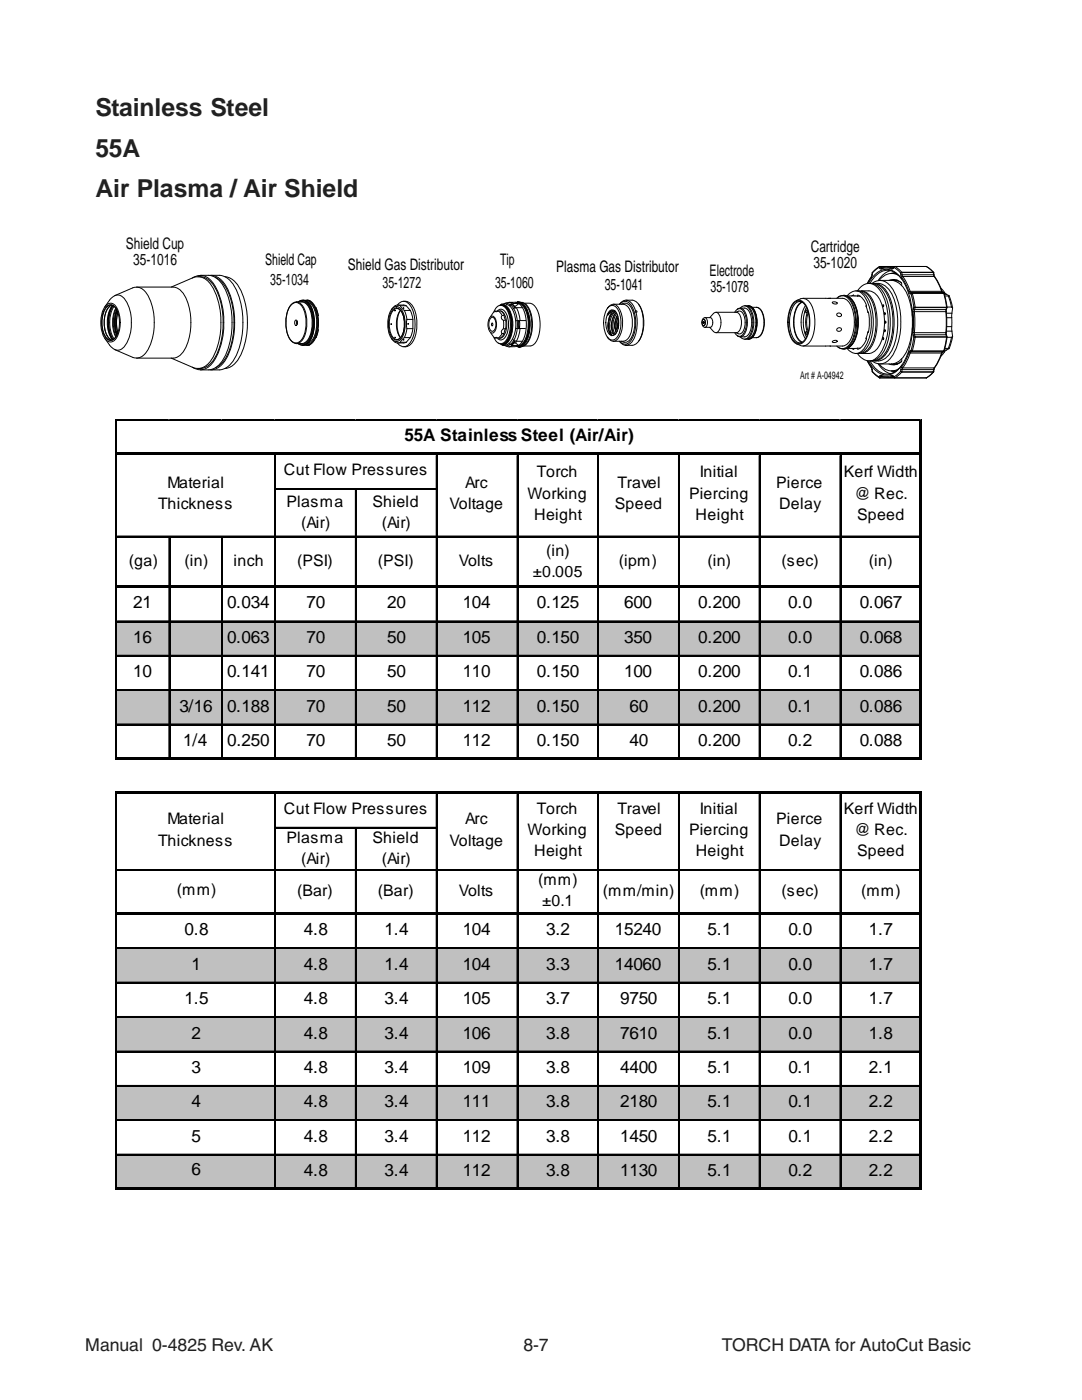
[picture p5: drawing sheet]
<svg xmlns="http://www.w3.org/2000/svg" width="216mm" height="279mm" viewBox="0 0 216 279" stroke-linecap="round" stroke-linejoin="round" font-family="sans-serif">
<path d="M23.4 123.9h160.6v7.1h-160.6z" fill="#c0c0c0"/>
<path d="M23.4 130.8h31.7v7.1h-31.7z" fill="#fff"/>
<path d="M23.4 137.6h160.6v7.1h-160.6z" fill="#c0c0c0"/>
<g fill="#fff">
<path d="M23.4 151.3h160.6v7.2h-160.6z"/>
<path d="M23.4 158.2h144.5v15.6h-144.5z"/>
<path d="M23.4 173.6h160.6v8.9h-160.6z"/>
<path d="M23.4 182.3h31.7v7.1h-31.7z"/>
</g>
<g fill="#c0c0c0">
<path d="M23.4 189.1h160.6v7.2h-160.6z"/>
<path d="M23.4 202.9h160.6v7.1h-160.6z"/>
<path d="M23.4 216.6h160.6v7.1h-160.6z"/>
<path d="M23.4 230.3h160.6v7.2h-160.6z"/>
</g>
<path d="M23.1 83.7h.1M33.7 83.7h.1M44.2 83.7h.1M54.8 83.7h.1M70.9 83.7h.1M87 83.7h.1M103.2 83.7h.1M119.3 83.7h.1M135.4 83.7h.1M151.5 83.7h.1M167.6 83.7h.1M183.7 83.7h.1" fill="none" stroke="#c0c0c0" stroke-width=".2"/>
<g fill="none" stroke="#000" stroke-width=".25">
<path d="M23.2 83.7v67.9M23.4 83.9h160.6M54.9 90.8v26M87.2 90.8v26M103.3 90.8v26M119.4 90.8v26M135.5 90.8v26M167.7 90.8v26M23.4 107.1h160M33.8 107.2v9.6M33.8 117.3v33.8M44.4 107.2v9.6"/>
<path d="M44.4 117.3v33.8M54.9 117.3v33.8M87.2 117.3v33.8M103.3 117.3v33.8M119.4 117.3v33.8M135.5 117.3v33.8M167.7 117.3v33.8M23.4 124h160M23.4 130.9h160M23.4 137.8h160M23.2 157.9v79.6M23.4 144.6h160"/>
<path d="M54.9 158.5v23.5M87.2 158.5v23.5M103.3 158.5v23.5M119.4 158.5v23.5M135.5 158.5v23.5M167.7 158.5v23.5M23.4 173.7h160M55.1 165.2h32.2M23.4 189.3h160M23.4 196.1h160M54.9 182.5v54.4M87.2 182.5v54.4"/>
<path d="M103.3 182.5v54.4M119.4 182.5v54.4M135.5 182.5v54.4M167.7 182.5v54.4M23.4 209.9h160M23.4 216.7h160M23.4 223.6h160"/>
</g>
<path d="M23.4 90.3h160.6v.5h-160.6zM23.4 116.8h160.6v.5h-160.6zM23.4 151.1h160.6v.5h-160.6zM23.4 157.9h160.6v.6h-160.6zM183.4 84h.6v67.6h-.6zM23.4 182h160.6v.5h-160.6zM23.4 236.9h160.6v.6h-160.6zM183.4 158.5h.6v79h-.6z" fill="#000"/>
<g fill="none" stroke="#000" stroke-width=".2">
<path d="M23.1 83.7h.1M54.8 90.9v25.9M55.1 97.5h32.2M70.9 97.7v19.1M87 90.9v25.9M103.2 90.9v25.9M119.3 90.9v25.9M135.4 90.9v25.9M151.5 90.9v25.9M167.6 90.9v25.9M23.4 107h160M33.7 107.2v9.6"/>
<path d="M33.7 117.3v33.8M44.2 107.2v9.6M44.2 117.3v33.8M54.8 117.3v33.8M70.9 117.3v33.8M87 117.3v33.8M103.2 117.3v33.8M119.3 117.3v33.8M135.4 117.3v33.8M151.5 117.3v33.8M167.6 117.3v33.8M23.4 123.9h160"/>
<path d="M23.4 130.8h160M23.4 137.6h160M23.4 144.5h160M54.8 158.5v23.5M87 158.5v23.5M103.2 158.5v23.5M119.3 158.5v23.5M135.4 158.5v23.5M151.5 158.5v23.5M167.6 158.5v23.5M23.4 173.6h160M55.1 165.1h32.2"/>
<path d="M70.9 165.4v16.6M23.4 189.1h160M23.4 196h160M54.8 182.5v54.4M70.9 182.5v54.4M87 182.5v54.4M103.2 182.5v54.4M119.3 182.5v54.4M135.4 182.5v54.4M151.5 182.5v54.4M167.6 182.5v54.4M23.4 202.9h160"/>
<path d="M23.4 209.8h160M23.4 216.6h160M23.4 223.5h160M23.4 230.3h160"/>
</g>
<path d="M55.1 97.6h32.2M71.1 97.7v19.1M151.6 90.8v26M71.1 117.3v33.8M151.6 117.3v33.8M151.6 158.5v23.5M71.1 165.4v16.6M71.1 182.5v54.4M151.6 182.5v54.4M23.4 203h160M23.4 230.5h160" fill="none" stroke="#000" stroke-width=".3"/>
<g fill="none" stroke="#010202" stroke-width=".2">
<path d="M22.9 59l3.6-1.5a2.26 2.26 0 0 1 2.9 1.2 12.1 12.1 0 0 1 0 11.4 2.36 2.36 0 0 1-2.9 1.2l-3.6-1.5M27.2 57.3h7.3a2.96 2.96 0 0 1 2.6 2.2 12.3 12.3 0 0 1-.4 10.6 2.64 2.64 0 0 1-2.2 1.4h-7.3M34.2 57.3l4.3-1.9a3.1 3.1 0 0 1 3.9 1.9 15.8 15.8 0 0 1 0 14.2 3.1 3.1 0 0 1-3.9 1.9l-4.3-1.9M38.4 55.5a2.8 2.8 0 0 1 4 .8 15.6 15.6 0 0 1 1.4 13.4 6.9 6.9 0 0 1-2.8 3.9 2.83 2.83 0 0 1-2.6-.3M39.5 55.2a3.4 3.4 0 0 1 3.3 2.1 15.9 15.9 0 0 1 0 14.2 3.4 3.4 0 0 1-3.3 2.1M39.9 54.9a4.1 4.1 0 0 1 4.7 2.2 16.4 16.4 0 0 1 0 14.5 4.1 4.1 0 0 1-4.7 2.2M41.8 55a3.4 3.4 0 0 1 3.2 2 16.2 16.2 0 0 1 0 14.8 3.6 3.6 0 0 1-3.2 2M42.1 54.9a4.1 4.1 0 0 1 4.7 2.2 16.4 16.4 0 0 1 0 14.5 4.1 4.1 0 0 1-4.7 2.2M43 55.4a5.8 5.8 0 0 1 2.9 3.7 16.3 16.3 0 0 1-.9 12.4 4.4 4.4 0 0 1-2 1.9M44.9 55.2a4.2 4.2 0 0 1 3.3 3 16.2 16.2 0 0 1-.5 13.3 3.8 3.8 0 0 1-2.8 2.1M60.4 59.9h.3M60.7 59.9a2.46 2.46 0 0 1 1.6 1.9 8 8 0 0 1-.5 6.2l-.5 .6-.8 .3"/>
<path d="M60.7 59.9a2.32 2.32 0 0 1 1.6 1.7 7.8 7.8 0 0 1-.5 6.6l-.6 .5-.7 .2M60.8 60l.5-.1a1.63 1.63 0 0 1 1.3 1.1 7.8 7.8 0 0 1 0 7l-.6 .6-.8 .3M61.2 59.9h.4M61.6 59.9l.2 .1M61.8 60l.7 .6 .5 .8M61.8 60h.1M124.9 59.9a2.43 2.43 0 0 1 2.9 1.5 8 8 0 0 1-.4 6.7 2.22 2.22 0 0 1-2.3 .8M158.9 60a1.86 1.86 0 0 1 2.9 .7 8.7 8.7 0 0 1 0 7.2 1.85 1.85 0 0 1-2.9 .7M160.2 59.5h5.4M165.6 59.5h2.5a2.66 2.66 0 0 1 2.1 2.4 8 8 0 0 1-1 6.6l-.5 .4-.5 .2h-8M165.6 59.5h-.4M167 59.5a1.71 1.71 0 0 1 2.8 .8 8.8 8.8 0 0 1-.4 8.6 1.54 1.54 0 0 1-2.4 .2"/>
<path d="M167.2 59.3a1.81 1.81 0 0 1 2.8 1 9 9 0 0 1-.1 8.2 1.7 1.7 0 0 1-2.7 .8M168.2 58.9a1.81 1.81 0 0 1 1.7 .9 9 9 0 0 1 .1 8.9 1.84 1.84 0 0 1-1.8 1M169.3 59.2a5.2 5.2 0 0 1 2 4.5 6.5 6.5 0 0 1-1.9 5.6l-.1 .1M169.4 59.2l.1 .1a7.1 7.1 0 0 1 1.6 6.5 4.6 4.6 0 0 1-1.7 3.6M169.9 59.1l.4-.2 .1 .2M170.3 58.9h.1M170.7 58.1a2.42 2.42 0 0 1 2.6 1.6 11.3 11.3 0 0 1 0 9.2 2.6 2.6 0 0 1-2.6 1.6M171 59.1l.1-.2a2.56 2.56 0 0 1 1.7 2.3M171.1 58.1a2.49 2.49 0 0 1 2.3-1.5 2.49 2.49 0 0 1 2.2 1.4 13 13 0 0 1 .1 12.5 2.5 2.5 0 0 1-2.3 1.5 2.5 2.5 0 0 1-2.3-1.5M171.3 58.1a2.72 2.72 0 0 1 2.7 2.1 10.9 10.9 0 0 1-.5 9.1 2.42 2.42 0 0 1-2.3 1.2M171.6 59.1h-2.6a2 2 0 0 1 3.5 .1 10.4 10.4 0 0 1 0 10.2 1.95 1.95 0 0 1-3.5 .1h2.6M171.8 58.1a2.61 2.61 0 0 1 2.3 1.6 11.3 11.3 0 0 1 0 9.2 2.6 2.6 0 0 1-2.3 1.6"/>
<path d="M171.9 58.1a3.2 3.2 0 0 1 4 2.6 10.6 10.6 0 0 1-.9 9 3.1 3.1 0 0 1-3.1 .8M173.3 56.6a5 5 0 0 1 3.2-2.8 4 4 0 0 1 3.8 2.4 18.4 18.4 0 0 1 .1 16l-.5 .7a3.3 3.3 0 0 1-5 1.2l-1-1.1-.6-1M173.4 56.6a2.89 2.89 0 0 1 2.9 1.7 13.7 13.7 0 0 1 0 12 3.1 3.1 0 0 1-2.9 1.7M173.9 55.3l-.8 1.3M173.9 55.2v.1M173.9 55.2l-.9 1.4M173.9 56.6a3 3 0 0 1 2.7 1.4 13.1 13.1 0 0 1 0 12.5 2.98 2.98 0 0 1-2.8 1.5M174 54.9h.1M174 54.9l-.1 .3M174 56.6a2.49 2.49 0 0 1 3.7 .5 13.8 13.8 0 0 1 1.4 11.5 6 6 0 0 1-2.8 3.9 2.42 2.42 0 0 1-2.3-.5M174 54.9l-.1 .4M174.1 54.4l-.1 .5"/>
<path d="M174.1 54.4v.1M174.1 54.5l-.1 .4M174.5 56.6a3.1 3.1 0 0 1 2.6 1.7 13.7 13.7 0 0 1 0 12 3.1 3.1 0 0 1-2.6 1.7M174.6 56.6a3.1 3.1 0 0 1 3.2 1.7 13.7 13.7 0 0 1 0 12 3.2 3.2 0 0 1-3.2 1.7M175.4 53.4l.2-.2 .2 .2h.4M175.4 53.4l-1.3 1.1M175.4 53.4l.2 .2M175.5 53.2l-1.4 1.2M175.6 53.2h.1M175.6 53.2l-.2 .2M175.6 53.2h9.2M175.6 56a4.7 4.7 0 0 1 4.2 .9 11 11 0 0 1 2.3 7.4 11 11 0 0 1-2.3 7.4 4.7 4.7 0 0 1-4.2 .9"/>
<path d="M175.6 53.6l.3 .1M175.9 53.7l1-.2 1 .2M175.9 53.5l-.1-.1-.2 .2M176 53.5l-.1 .2M176.3 53.4l-.3 .1M176.3 53.4l1-.1 .9 .2M177.1 53.3h1.3M177.4 56a2.01 2.01 0 0 1 2.5 .7v.3M177.7 54a4.4 4.4 0 0 0-2.5 2M177.9 54.6h1M178.2 53.6l-.3 .1M178.2 56l.9 .1 .8 .3"/>
<path d="M178.2 53.5l-.3 .2M178.2 53.5v.1M178.4 53.4l.1-.2 .2 .1 1.2 1h6.3M178.4 53.4l-.2 .2M178.4 53.4l1.3 1.1M178.4 53.2l-.2 .3M178.4 53.2v.2M178.5 56h.6M178.5 55.8l-.6 .2M178.5 53.2h-.1M178.6 54.4l-.8 .2M179 55.9l-.6 .1"/>
<path d="M179 55.9l-.2 .1M179.3 55a2.89 2.89 0 0 0-3.9 1M179.7 54.5l.2-.1 .1 .4h6.3M179.7 54.5v.4M179.7 54.9l.3-.1 .1 .4h6.3M179.7 54.9l.2 .4M179.9 55.3l.2-.1 .5 .7 1 2.2h6.3M179.9 55.3l.7 1.2 .8 1.7M180 55.8a3.3 3.3 0 0 0-2.9-1.9 3.3 3.3 0 0 0-3 1.8l-.5 .9M181.4 58.2l.2-.1 .2 .3 6.6-.1M181.4 58.2l.2 .4M184.8 53.2h.1"/>
<path d="M184.8 53.2l1.4 1.1M184.9 53.2l1.4 1.2M186.2 54.3l.1 .1M186.2 54.3v.1M186.2 54.4l-6.3-.1-.2 .2M186.2 54.4l.1 .4M186.2 54.4h.1M186.3 54.8l.1 .4M186.3 54.8l.1 .1M186.3 54.4l.1 .5M186.4 54.9l.1 .3M186.4 55.2l.7 1.1 .8 1.8"/>
<path d="M186.4 55.2h.1M186.5 55.2l.8 1.2 .7 1.8M187.7 57.5l.7 .8M187.9 58.1l.2 .3M187.9 58.1l.1 .1M188 58.2l.1 .2M188.1 58.4l.2 .1M188.1 58.4h.1M188.3 58.5h-6.3l-.2-.1-.2 .2M188.3 58.5h.1M188.3 58.5l.1 .1M188.3 58.5l.6 2.8"/>
<path d="M188.3 58.5h-6.3l-.2 .2-.2-.1M188.4 58.6l.4 1.8 .1 .9M188.4 58.3l.5 .4M188.4 58.7h.5M188.5 59.1h.7M188.9 58.7l.5 .3M189.2 59.1l.7 2.2M189.4 59l.7 2.5M189.4 59l-.2 .1M20.9 61.2a4.7 4.7 0 0 1 2.4-2.3 2.06 2.06 0 0 1 2 1.4 9.2 9.2 0 0 1-.4 8.8 1.71 1.71 0 0 1-3-.2l-1-1.4M21.1 61a1.28 1.28 0 0 1 1.4-.4 1.28 1.28 0 0 1 .9 1 6.6 6.6 0 0 1-.3 6.1 1.24 1.24 0 0 1-2.2-.2 6.4 6.4 0 0 1 .2-6.5zM21.4 61.1l.4-.2a1.81 1.81 0 0 1 1.7 1.3 6.1 6.1 0 0 1-.5 5.2 1.27 1.27 0 0 1-1.4 .5 1.27 1.27 0 0 1-.9-1.1 5.7 5.7 0 0 1 .7-5.7z"/>
<path d="M21.9 61.1a5.3 5.3 0 0 0 .1 6.6l.3 .2M21.9 61.1a3.7 3.7 0 0 0-1.1 3.1 3.9 3.9 0 0 0 1.2 3.5M22.3 61.2a6.9 6.9 0 0 0 0 6.4M22.3 60.9l-.4 .2M22.5 61a7.1 7.1 0 0 0 0 6.8M22.5 61a5.9 5.9 0 0 0 0 6.8M22.6 61a6.6 6.6 0 0 0 0 6.7M22.8 61.1a6.4 6.4 0 0 0 0 6.5M23.1 61.5a6.7 6.7 0 0 0 0 5.7l-.4 .5a1.14 1.14 0 0 1-1.7-.6 5.2 5.2 0 0 1 .6-6 1.16 1.16 0 0 1 1.6 .5M23.1 62.4a8.1 8.1 0 0 0 0 4M23.1 66.4l.4 .1M23.1 62.4a7.9 7.9 0 0 0 0 4"/>
<path d="M23.1 62.4h.4M23.2 61.6a7.1 7.1 0 0 0 0 5.6M23.2 66.6l.1 .3zM23.2 66.6h.1M23.2 62.2h.1M23.3 62.4a7.8 7.8 0 0 0 0 3.9M23.3 61.8l-.1 .4zM23.3 66.5l.1 .2M23.3 66.5l-.1 .1 .1 .3M23.3 66.5h.2M23.3 62.2l.2 .1-.4 .1M23.4 62l-.1 .2"/>
<path d="M23.5 62.4a7.8 7.8 0 0 0 0 3.9M23.5 66.3l-.4 .1M58.3 60.7l.6-.3a1.33 1.33 0 0 1 1.4 .8 6.6 6.6 0 0 1-.4 6.9l-.8 .4a1.44 1.44 0 0 1-1.3-1 7.1 7.1 0 0 1 0-6.3zM58.4 60.5a2.87 2.87 0 0 1 1.9-.2 1.51 1.51 0 0 1 1.3 .9 7.3 7.3 0 0 1-.1 6.5 2.29 2.29 0 0 1-2.2 .9 2.29 2.29 0 0 1-1.8-1.6 7.3 7.3 0 0 1 .4-5.9zM59 63.9a.62 .62 0 0 1 0 1.1 .7 .7 0 0 1 0-1.1zM59.2 60.2a2.06 2.06 0 0 1 1.6 1.7 7.4 7.4 0 0 1-.4 5.8l-.5 .6-.7 .3M59.2 64.2v.4M59.3 64.1v.7M59.3 64.1v.6M59.5 68.6l1 .3M59.5 60.3l.4-.3 .6-.1a1.62 1.62 0 0 1 1.3 1.1 7.8 7.8 0 0 1-.1 7l-.5 .6-.8 .3M59.6 60.2a1.41 1.41 0 0 1 2.1 .8 7.5 7.5 0 0 1-.1 7 1.33 1.33 0 0 1-2 .6"/>
<path d="M59.9 60.2a1.5 1.5 0 0 1 1.9 1.2 7.3 7.3 0 0 1-.3 6.6 1.29 1.29 0 0 1-1.6 .6M60.8 68.9h.7M61 60a1.86 1.86 0 0 1 1.7 1.4 7.9 7.9 0 0 1-.3 6.6 1.42 1.42 0 0 1-1.5 .8M61.4 60.3a2.41 2.41 0 0 1 1.5 1.7 7 7 0 0 1-.9 6.2l-.6 .4M61.8 68.8l-.3 .1M61.8 68.8l-.2 .1M61.8 68.8h.1M63 67.4l-.5 .9-.7 .5M63 67.4h.1M63 61.4l.5 1.6M63.5 63v2.8M63.5 65.8l-.5 1.6"/>
<path d="M78 64.6l.1 .1zM78.1 67.5a1.33 1.33 0 0 0 1.8 .8M78.3 61.5l.8-.3a1.31 1.31 0 0 1 1.2 .9 6.2 6.2 0 0 1-.1 5.3l-.4 .5-.6 .3a1.25 1.25 0 0 1-1.3-.9 5.8 5.8 0 0 1 .4-5.8zM78.4 61.8l.7-.3a1.2 1.2 0 0 1 1.1 .8 5.3 5.3 0 0 1-.5 5.3l-.6 .3a1.69 1.69 0 0 1-1.3-1.5 5.2 5.2 0 0 1 .6-4.6zM78.6 61.8l.6-.2a1.6 1.6 0 0 1 1.3 1.4 5 5 0 0 1-.7 4.5l-.6 .3a1.64 1.64 0 0 1-1.3-1.5 4.9 4.9 0 0 1 .7-4.5zM78.8 67.3l.1 .1zM79.2 67.8h.1M79.4 60.9h1.2l.5 .1a3.4 3.4 0 0 1 1.2 2.2l.1 2.4-.2 .9a3.2 3.2 0 0 1-1.1 1.8M79.8 62a5.9 5.9 0 0 0 0 5.3M79.9 61a1.3 1.3 0 0 0-1.8 .8M79.9 61l.8 1M79.9 61h1.2"/>
<path d="M79.9 68.3h1.2M79.9 61.9a5 5 0 0 0 0 5.5M80.5 61.5h.1zM80.6 60.1a1.91 1.91 0 0 1 2.1 1.6 8 8 0 0 1-.5 6.7 1.72 1.72 0 0 1-1.6 .8M80.6 60.1l-.7 .3-.6 .5M80.6 60.1a1.55 1.55 0 0 1 1.3 .9 7.3 7.3 0 0 1-.3 7.7 1.42 1.42 0 0 1-2.3-.3M80.7 62l.5 1.7M80.7 67.4l-.8 .9M80.7 62h1.2M80.7 67.4h1.2M81.1 68.3l-.5 .1h-1.2M81.2 63.7v1.9"/>
<path d="M81.2 65.6l-.5 1.8M81.2 63.7h1.2M81.2 65.6h1.2M98 63.2l.2-.1a1.84 1.84 0 0 1 .8 2.2 .96 .96 0 0 1-1.1 1.1 2.51 2.51 0 0 1 .1-3.2zM98 63.4l.3-.1a1.74 1.74 0 0 1-.1 2.8 1.81 1.81 0 0 1-.2-2.7zM98.1 64.6h.2l-.1 .4zM98.5 62.4a1.49 1.49 0 0 1 1.9-1.4 4.2 4.2 0 0 1 1.4 3.8 4.2 4.2 0 0 1-1.5 3.7 1.45 1.45 0 0 1-1.8-1.2M98.8 62.1h.4M99.2 62.1a.96 .96 0 0 1 .9-.4 .96 .96 0 0 1 .8 .7 5 5 0 0 1-.3 5.1 .87 .87 0 0 1-1.3 0M99.2 62.1h.1M99.3 67.5h-.5M99.7 62a2.45 2.45 0 0 1 1.4 2.8 2.45 2.45 0 0 1-1.4 2.7l-.7-.2-.2 .2-.9-1.2"/>
<path d="M99.8 62l-.4 .1M99.9 62l.4 .4 .3 .5-.4 .1-.2-.3a.71 .71 0 0 0-1-.5l-.2-.1-.4 .3-.6 .8M100.1 63l-.1 .5a2.06 2.06 0 0 1 .4 2.2M100.2 66.6h.4l.3-1a.77 .77 0 0 0-.9 .5l.2 .4-.4 .6-.4 .4M100.6 66.6a1.29 1.29 0 0 1-1 .9M100.6 62.9l.3 1.1M100.8 60.7a1.22 1.22 0 0 1 1.5 .6 6.9 6.9 0 0 1 0 7l-.9 .6-.5 .2M100.9 63.9l-.5 .1M100.9 63.9v1.7M100.9 60.7a2 2 0 0 1 1.6 1.6 6.2 6.2 0 0 1-1 6.3l-.8 .3M101.5 68.6l.8 .3-.8 .3M101.6 68.6l.4 .2"/>
<path d="M101.6 60.3l-2.1 .7M102.3 60.6l-.6 .2v.3l.3-.4M102.3 68.9h1.2M102.3 67.6l.2 .4 .5 .1M102.6 68l-.6 .8a.82 .82 0 0 0 .8-.7M102.8 60.3a2.87 2.87 0 0 1 2.1 2.7 6.6 6.6 0 0 1-1.2 5.8 3.2 3.2 0 0 1-2.9 .2l-1.4-.5M102.8 68.4l.7 .5M102.9 61.4a.87 .87 0 0 0-1-.7l.5 .4 .3 .4M102.9 65.5l2 .1M103 60.3h-1.4l.7 .3h1.2M103 68.1h1.2M103 61.4l.6 1.4 .2 1.2"/>
<path d="M103.1 68.1l-.3 .4h-.2M103.5 60.6l-.8 .6M103.5 64v1.6h.2v-.2l-.1-1.4M103.8 65.6l-.2 1.1-.6 1.4M103.9 60.4a2.87 2.87 0 0 1 2 2.7 6.6 6.6 0 0 1-1.2 5.7l-.8 .4M104 60.3a2.87 2.87 0 0 1 2.1 2.7 6.6 6.6 0 0 1-1.2 5.8l-.9 .4M104.2 61.4h-1.2l-.5 .1-.3 .3M104.5 69l1.3 .1M104.7 60.5a2.22 2.22 0 0 1 2.7 1.9 7.7 7.7 0 0 1-.5 5.9l-.7 .7h-.5M105 64h-2.1M121.2 61.6a1.32 1.32 0 0 1 1.4-.8 1.32 1.32 0 0 1 1.1 1.1 6.2 6.2 0 0 1-.4 5.7l-.4 .4a1.46 1.46 0 0 1-1.7-.8M121.2 61.5a1.13 1.13 0 0 1 1.1-.5 1.13 1.13 0 0 1 1 .7 5.7 5.7 0 0 1-.4 5.9 1.06 1.06 0 0 1-1.7-.3 5.8 5.8 0 0 1 0-5.8z"/>
<path d="M121.4 64.4l-.1 1.1M121.4 64a3.1 3.1 0 0 0 .5 2.8l.2 .1M121.7 62l.4-.2a1.47 1.47 0 0 1 1.3 1.5l.1 1.1a3.1 3.1 0 0 1-1.1 2.5l-.3 .1a2.26 2.26 0 0 1-1.2-2.4v-.4a3.4 3.4 0 0 1 .8-2.2zM121.8 66.1v.1a.83 .83 0 0 0 1 .5M122 64.4v1.1M122.1 62l-.8 .9M122.2 62.5a4.1 4.1 0 0 0-.2 4.4h.1l-.3-.8M122.3 62.2l-.6 .2-.4 .5M122.3 62.2l-.5 .6-.4 1.2M122.4 60.7h2a1.78 1.78 0 0 1 1.4 1.4 6.6 6.6 0 0 1-.3 5.3l-.5 .5-.6 .2h-2M122.7 64.4v1.1M122.7 62.1a1.09 1.09 0 0 0-1.4 .8"/>
<path d="M122.8 62.1l-.5 .1M122.8 62.1a2.3 2.3 0 0 0-1.4 1.9M122.8 62.5a4.3 4.3 0 0 0-.4 4.1M122.9 62.2a3.6 3.6 0 0 0-1.1 3.9M123 62.4a3.7 3.7 0 0 0-.8 3.9l.4 .4M123.1 62.6a3.7 3.7 0 0 0-.3 4.1M123.2 62.9a3.9 3.9 0 0 0-.2 3.6M123.2 63.5l-.2 1 .1 1.6M123.2 63.5l-.1 .9 .2 1.3M123.2 62.9a4.5 4.5 0 0 0-.2 3.5M123.3 63.2l-.1 .3M123.4 65.2l-.1-.7v1"/>
<path d="M123.4 63.8v1.2M124 60.7a1.16 1.16 0 0 1 1.8 .4 6.5 6.5 0 0 1 0 6.6 1.16 1.16 0 0 1-1.8 .4M124.8 68.9h.2M125 68.9h-.2M125 68.9h.2h-.2M126.8 62l-.1 .2 .2 .1M126.8 62l-.1-.2a2.45 2.45 0 0 0-1.9-1.9l-.6 .2-.6 .6a1.35 1.35 0 0 1 2.4 .3 7.2 7.2 0 0 1-.1 6.9 1.35 1.35 0 0 1-2.3 .2l.5 .5 .7 .3M126.8 62l.3 .1v.2h-.2M126.9 62.3a8 8 0 0 1-.7 5.8l-.5 .5-.7 .3M127.4 60.7a7 7 0 0 1 0 7.4M140.2 63.8l.2-.1a.76 .76 0 0 1 0 1.3l-.3-.4zM140.4 64.2a.19 .19 0 0 1 .1 .2 .19 .19 0 0 1-.1 .1z"/>
<path d="M140.4 63.7a.82 .82 0 0 1 0 1.3M140.7 63.4a1.21 1.21 0 0 1 0 1.9M140.7 63.4h1a1.21 1.21 0 0 1 0 1.9h-1M140.7 63.4a1.05 1.05 0 0 0-.7 1 1.05 1.05 0 0 0 .7 .9M141.6 63.4l.8-.9 .4-.2a1.66 1.66 0 0 1 1.1 1.9v.3a2.53 2.53 0 0 1-.7 1.8l-.4 .1-.4-.2-.8-.9M142.8 62.3h4.1a1.79 1.79 0 0 1 1.1 2.1l-.1 .1a1.71 1.71 0 0 1-1 1.9h-4.1M146.6 62.3l.5-.6a1.02 1.02 0 0 1 1.5 .8 4.4 4.4 0 0 1-.6 4.5l-.4 .1-.5-.1-.5-.6M146.8 62.3a.96 .96 0 0 1 1.6 .5 3.5 3.5 0 0 1-.6 3.8h-.4l-.6-.2M147.1 61.7a.93 .93 0 0 1 1.5 .4 4.6 4.6 0 0 1-.4 4.9 .9 .9 0 0 1-1.1 0M147.8 61.4l.5-.3a1.51 1.51 0 0 1 1.6 1.3 5.5 5.5 0 0 1-.6 5l-.5 .3h-.5l-.6-.5a1.67 1.67 0 0 0 2.1-1.6 4.6 4.6 0 0 0-.8-3.9l-.4-.2h-.9zM148.6 61a1.62 1.62 0 0 1 1.6 1.6 5.8 5.8 0 0 1-.5 4.5 1.16 1.16 0 0 1-1.1 .6M149 61.1a2.08 2.08 0 0 1 1.7 2.1 5.4 5.4 0 0 1-.7 4l-.4 .3-.6 .2"/>
<path d="M149.1 61.1a1.23 1.23 0 0 1 1.3 .8 5.6 5.6 0 0 1-.3 5.4l-.4 .3-.6 .1M149.3 61h.1M149.3 67.7h.1M149.3 61a2.16 2.16 0 0 1 1.7 2.2 5.5 5.5 0 0 1-.7 4l-.4 .3-.6 .2M149.3 61a2.16 2.16 0 0 1 1.6 2.1 5.1 5.1 0 0 1-1 4.4l-.6 .2M150.1 67.4h.8M150.1 61.3h.8M150.9 61.3a2.23 2.23 0 0 1 1.5 2.3 4.5 4.5 0 0 1-.9 3.6l-.6 .2M150.9 61.3a1.96 1.96 0 0 1 1.5 2 4.5 4.5 0 0 1-.9 3.9l-.6 .2M158.4 60.6a1.26 1.26 0 0 1 2 0 6.6 6.6 0 0 1-.2 7.6 1.27 1.27 0 0 1-1.9-.3 6.9 6.9 0 0 1 .1-7.3zM158.6 60.2a1.48 1.48 0 0 1 2.3 .9 7.4 7.4 0 0 1-.4 7 1.37 1.37 0 0 1-2.3-.1 7.4 7.4 0 0 1 0-7.4zM159.9 60.2a1.56 1.56 0 0 0-1.8 1.3 6.7 6.7 0 0 0 .7 6.6l.5 .3h.6"/>
<path d="M160 60.2a4.4 4.4 0 0 0-1.7 4.1 4.8 4.8 0 0 0 1.7 4.1M160.1 60.3a4.1 4.1 0 0 0-1.7 4v.4a3.9 3.9 0 0 0 1.7 3.6M160.7 61a6.8 6.8 0 0 0 0 6.6M160.8 61.9a.21 .21 0 0 1 .2 .2 .21 .21 0 0 1-.2 .3zM160.8 66.2a.21 .21 0 0 1 .2 .3 .21 .21 0 0 1-.2 .2zM160.9 61.3a7.4 7.4 0 0 0 0 6M161.2 62.1a5.7 5.7 0 0 0 0 4.4M161.3 62.4a5.8 5.8 0 0 0 0 3.8M166.1 60.3a.66 .66 0 0 1 .9 .3 .59 .59 0 0 1-.9-.3zM166.1 68.1a.57 .57 0 0 1 .9 .1 .7 .7 0 0 1-.9 0zM167 65.6a.52 .52 0 0 1 .9 .1 .45 .45 0 0 1-.5 .5 .45 .45 0 0 1-.4-.6zM167.1 62.5h.5l.3 .3a.47 .47 0 0 1-.5 .4 .47 .47 0 0 1-.4-.5z"/>
<path d="M169.9 69.5l.4 .2 .1-.2M170.3 69.7h.1M172.8 67.4l.1 .1a2.63 2.63 0 0 1-1.8 2.2l-.1-.2M172.9 61l.3 1.4h.1M173 72l.9 1.4M173.1 72l.8 1.3M173.1 62.2h.1a7.3 7.3 0 0 1 0 4.2h-.1M173.3 66.2h-.1l-.3 1.4M173.6 72v.1a4.1 4.1 0 0 0 3.7 2.6 3.9 3.9 0 0 0 2.7-1.9M173.9 73.3v.1M173.9 73.3l.1 .4M173.9 73.4l.1 .3"/>
<path d="M174 73.7l.1 .5M174 73.7h.1M174 73.7l.1 .4M174.1 74.2l1.4 1.2M174.1 74.1v.1M174.1 74.1l1.3 1.1M175.2 72.6a4.4 4.4 0 0 0 2.5 2M175.4 75.2l.2 .2M175.4 72.6a2.97 2.97 0 0 0 3.9 1M175.6 75.4h.1M175.6 75l.2 .2 .1-.1M175.6 75l-.2 .2"/>
<path d="M175.9 74.9l.1 .2M175.9 74.9l1 .2 1-.2M175.9 74.9l-.3 .1M176 75.1l.3 .1M176.2 67.4l.1 .2-.1 .2zM176.2 60.8l.1 .2-.1 .2zM176.2 75.2h-.4l-.2 .2-.2-.2M176.5 65.8l.2 .2-.2 .2zM176.5 62.4a.22 .22 0 0 1 .2 .2 .22 .22 0 0 1-.2 .2zM176.6 64.1l.2 .2-.2 .2zM177.1 75.3h1.3M177.8 74l.8 .2"/>
<path d="M177.9 72.6l.6 .2M177.9 74.9l.3 .2M177.9 74.9l.3 .1M178.2 75.1h.1M178.2 75.1l-.9 .2-1-.1M178.2 75v.1M178.2 75l.2 .2M178.2 75.1l.2 .3M178.4 75.2v.2M178.4 75.4h.1M178.4 72.6l.6 .1M178.5 72.6h.6"/>
<path d="M178.8 72.6l.2 .1M178.9 74h-1M179.7 74.1l.2 .2M179.7 74.1l-1.3 1.1M179.7 73.7v.4M179.9 72.2l-.8 .3-.9 .1M179.9 73.3l-.2 .4M179.9 74.3h6.3M179.9 74.3l-1.2 1-.2 .1-.1-.2M179.9 71.6v.4a2.08 2.08 0 0 1-2.5 .6M181.4 70.3l-.8 1.8-.7 1.2M181.6 70l.2 .2 .2-.1"/>
<path d="M181.6 70l-.2 .3M181.6 70l.2-.1 .2 .2M182 70.1h6.3M182.1 63.8h.1M182.1 62.6v.6M182.1 65.4v.6M182.2 64.8h-.1M182.2 66.4v.5M182.2 61.7v.5M182.2 66.9l.1 .4M182.3 67.3h.3M182.3 67.3l-.5 2.6 .2 .1 .6-2.7"/>
<path d="M182.3 61.3l.3 .1M182.3 61.3l-.1 .4 .2 .1h.1l.1-.4M182.5 62.2l.1 2.1-.1 2.1h-.3v-4.2M182.5 62.2h-.3M182.5 62.2h6.2M182.5 66.8h6.3M182.5 66.8l-.3 .1M182.5 66.8l.1 .4M182.6 61.4h6.3M182.6 67.2l-.3 .1M182.6 67.2v.1M182.6 67.2h6.3"/>
<path d="M182.6 67.3h6.3M182.6 61.3h-.3M182.6 61.3v.1M182.6 61.3h6.3M182.6 61.3l-.6-2.8-.2 .2 .5 2.6M184.8 75.4h.1M184.8 75.4h-9.2M186.2 74.3l-1.4 1.1M186.2 74.2l-6.3 .1M186.2 74.2v.1M186.3 73.8h-6.3l-.1 .4-.2-.1M186.3 73.8l-.1 .4"/>
<path d="M186.3 74.2l-1.4 1.2M186.3 74.2h-.1M186.3 74.2l-.1 .1M186.4 73.7l-.1 .1M186.4 73.7l-.1 .5M186.4 73.4l-.1 .4M186.4 73.4h-6.3l-.1 .4-.3-.1M186.5 73.4h-.1M186.5 73.4l-.1 .3M187.9 70.5l-.8 1.8-.7 1.1M187.9 70.5h-6.3l-1 2.2-.5 .7-.2-.1M188 70.4l-.1 .1"/>
<path d="M188 70.4l-.6 1.4-.9 1.6M188.1 70.2l-.2 .3M188.1 70.2h-6.3l-.2 .3-.2-.2M188.1 70.3h.3M188.1 70.2l-.1 .2M188.1 70.2h.1M188.3 70.1l-.2 .1M188.3 70v.1M188.3 70l-6.3 .1M188.3 70.1h.1M188.4 70h-.1M188.4 70l-.1 .1"/>
<path d="M188.4 70.3l-.7 .8M188.4 69.9h.5M188.5 69.5h.7M188.7 62.2h.1M188.7 66.4l.1 .4M188.7 66.4h-6.2v.4M188.7 62.2l.1 2.1-.1 2.1M188.8 66.8l.1 .1M188.8 61.8h-6.3v.4M188.8 61.8l-.1 .4M188.8 66.8l.1 .4M188.8 66.4h-.1"/>
<path d="M188.8 66.4l.1 .5M188.8 62.2l.1 2.2-.1 2M188.8 62.5h1.1M188.8 66.1h1.1M188.9 69.9l-.5 .4M188.9 61.7l-.1 .1M188.9 61.7l-.1 .5M188.9 66.9v.3M188.9 61.4v.3M188.9 61.4l-.1 .4M188.9 67.2v.1M188.9 67.3v.5l-.5 2.2"/>
<path d="M188.9 61.3v.1M188.9 67.3l-.6 2.7M188.9 65.2h1M188.9 63.4h1M189 67.3h.9M189 61.3h.9M189.2 69.5l.2 .1M189.4 69.6l-.5 .3M189.9 67.3l-.7 2.2M189.9 61.3l.2 .2M189.9 63.4v2.7M189.9 66.1l.2 1"/>
<path d="M189.9 62.5v.9M190.1 61.5l-.2 1M190.1 67.1l-.7 2.5M190.1 67.1l-.2 .2"/>
<circle cx="78.8" cy="62" r=".07"/>
<circle cx="80.5" cy="67.8" r=".07"/>
<circle cx="81.4" cy="64.7" r=".08"/>
</g>
<path d="M103.3 60.2a2.53 2.53 0 0 1 2.1 2 7.3 7.3 0 0 1-.9 6.7l-.9 .5-.4-.3a2.94 2.94 0 0 0 2-2.6l.2-1.6a5.5 5.5 0 0 0-1.3-4l-1-.5z" fill="#010202"/>
<path d="M103.3 60.2a2.53 2.53 0 0 1 2.1 2 7.3 7.3 0 0 1-.9 6.7l-.9 .5-.4-.3a2.94 2.94 0 0 0 2-2.6l.2-1.6a5.5 5.5 0 0 0-1.3-4l-1-.5z" fill="none" stroke="#010202" stroke-width=".2"/>
<path d="M100 60.7a2.55 2.55 0 0 1 2.1 2.4 6.5 6.5 0 0 1-.9 5.4l-.9 .4-.3-.2a2.65 2.65 0 0 0 1.8-2.3l.2-1.5a4.6 4.6 0 0 0-1.4-3.8l-.7-.2z" fill="#010202"/>
<path d="M99.9 60.9l.1-.2a2.55 2.55 0 0 1 2.1 2.4 6.5 6.5 0 0 1-.9 5.4l-.9 .4-.3-.2a2.65 2.65 0 0 0 1.8-2.3l.2-1.5a4.6 4.6 0 0 0-1.4-3.8l-.7-.2" fill="none" stroke="#010202" stroke-width=".2"/>
<g font-size="4.9" fill="#231f20">
<text x="19" y="23.2">Stainless Steel</text>
<text x="19" y="31.2">55A</text>
<text x="19" y="39.3">Air Plasma / Air Shield</text>
</g>
<g font-size="3.5" fill="#231f20">
<text x="17" y="269.5">Manual 0-4825 Rev. AK</text>
<text x="104.5" y="269.5">8-7</text>
<text x="144.1" y="269.5">TORCH DATA for AutoCut Basic</text>
</g>
<g font-size="3.4">
<text x="80.7" y="88">55A Stainless Steel (Air/Air)</text>
<text x="26.5" y="121.4">21</text>
<text x="45.3" y="121.4">0.034</text>
<text x="61.1" y="121.4">70</text>
<text x="77.3" y="121.4">20</text>
<text x="92.3" y="121.4">104</text>
<text x="107.1" y="121.4">0.125</text>
<text x="124.5" y="121.4">600</text>
<text x="139.3" y="121.4">0.200</text>
<text x="157.3" y="121.4">0.0</text>
<text x="171.6" y="121.4">0.067</text>
<text x="26.5" y="128.3">16</text>
<text x="45.3" y="128.3">0.063</text>
<text x="61.1" y="128.3">70</text>
<text x="77.3" y="128.3">50</text>
<text x="92.3" y="128.3">105</text>
<text x="107.1" y="128.3">0.150</text>
<text x="124.5" y="128.3">350</text>
<text x="139.3" y="128.3">0.200</text>
<text x="157.3" y="128.3">0.0</text>
<text x="171.6" y="128.3">0.068</text>
<text x="26.5" y="135.2">10</text>
<text x="45.3" y="135.2">0.141</text>
<text x="61.1" y="135.2">70</text>
<text x="77.3" y="135.2">50</text>
<text x="92.3" y="135.2">110</text>
<text x="107.1" y="135.2">0.150</text>
<text x="124.5" y="135.2">100</text>
<text x="139.3" y="135.2">0.200</text>
<text x="157.3" y="135.2">0.1</text>
<text x="171.6" y="135.2">0.086</text>
<text x="35.8" y="142">3/16</text>
<text x="45.3" y="142">0.188</text>
<text x="61.1" y="142">70</text>
<text x="77.3" y="142">50</text>
<text x="92.3" y="142">112</text>
<text x="107.1" y="142">0.150</text>
<text x="125.6" y="142">60</text>
<text x="139.3" y="142">0.200</text>
<text x="157.3" y="142">0.1</text>
<text x="171.6" y="142">0.086</text>
<text x="36.6" y="148.9">1/4</text>
<text x="45.3" y="148.9">0.250</text>
<text x="61.1" y="148.9">70</text>
<text x="77.3" y="148.9">50</text>
<text x="92.3" y="148.9">112</text>
<text x="107.1" y="148.9">0.150</text>
<text x="125.6" y="148.9">40</text>
<text x="139.3" y="148.9">0.200</text>
<text x="157.3" y="148.9">0.2</text>
<text x="171.6" y="148.9">0.088</text>
<text x="36.8" y="186.7">0.8</text>
<text x="60.6" y="186.7">4.8</text>
<text x="76.7" y="186.7">1.4</text>
<text x="92.3" y="186.7">104</text>
<text x="109" y="186.7">3.2</text>
<text x="122.7" y="186.7">15240</text>
<text x="141.2" y="186.7">5.1</text>
<text x="157.3" y="186.7">0.0</text>
<text x="173.4" y="186.7">1.7</text>
<text x="38.2" y="193.5">1</text>
<text x="60.6" y="193.5">4.8</text>
<text x="76.7" y="193.5">1.4</text>
<text x="92.3" y="193.5">104</text>
<text x="109" y="193.5">3.3</text>
<text x="122.7" y="193.5">14060</text>
<text x="141.2" y="193.5">5.1</text>
<text x="157.3" y="193.5">0.0</text>
<text x="173.4" y="193.5">1.7</text>
<text x="36.8" y="200.4">1.5</text>
<text x="60.6" y="200.4">4.8</text>
<text x="76.7" y="200.4">3.4</text>
<text x="92.3" y="200.4">105</text>
<text x="109" y="200.4">3.7</text>
<text x="123.7" y="200.4">9750</text>
<text x="141.2" y="200.4">5.1</text>
<text x="157.3" y="200.4">0.0</text>
<text x="173.4" y="200.4">1.7</text>
<text x="38.2" y="207.3">2</text>
<text x="60.6" y="207.3">4.8</text>
<text x="76.7" y="207.3">3.4</text>
<text x="92.3" y="207.3">106</text>
<text x="109" y="207.3">3.8</text>
<text x="123.7" y="207.3">7610</text>
<text x="141.2" y="207.3">5.1</text>
<text x="157.3" y="207.3">0.0</text>
<text x="173.4" y="207.3">1.8</text>
<text x="38.2" y="214.2">3</text>
<text x="60.6" y="214.2">4.8</text>
<text x="76.7" y="214.2">3.4</text>
<text x="92.3" y="214.2">109</text>
<text x="109" y="214.2">3.8</text>
<text x="123.7" y="214.2">4400</text>
<text x="141.2" y="214.2">5.1</text>
<text x="157.3" y="214.2">0.1</text>
<text x="173.4" y="214.2">2.1</text>
<text x="38.2" y="221">4</text>
<text x="60.6" y="221">4.8</text>
<text x="76.7" y="221">3.4</text>
<text x="92.3" y="221">111</text>
<text x="109" y="221">3.8</text>
<text x="123.7" y="221">2180</text>
<text x="141.2" y="221">5.1</text>
<text x="157.3" y="221">0.1</text>
<text x="173.4" y="221">2.2</text>
<text x="38.2" y="227.9">5</text>
<text x="60.6" y="227.9">4.8</text>
<text x="76.7" y="227.9">3.4</text>
<text x="92.3" y="227.9">112</text>
<text x="109" y="227.9">3.8</text>
<text x="123.7" y="227.9">1450</text>
<text x="141.2" y="227.9">5.1</text>
<text x="157.3" y="227.9">0.1</text>
<text x="173.4" y="227.9">2.2</text>
<text x="38.2" y="234.5">6</text>
<text x="60.6" y="234.8">4.8</text>
<text x="76.7" y="234.8">3.4</text>
<text x="92.3" y="234.8">112</text>
<text x="109" y="234.8">3.8</text>
<text x="123.7" y="234.8">1130</text>
<text x="141.2" y="234.8">5.1</text>
<text x="157.3" y="234.8">0.2</text>
<text x="173.4" y="234.8">2.2</text>
</g>
<g font-size="3.2" fill="#040909">
<text x="25.1" y="49.6">Shield Cup</text>
<text x="26.6" y="52.8">35-1016</text>
<text x="99.8" y="52.9">Tip</text>
<text x="161.8" y="50.4">Cartridge</text>
<text x="162.3" y="53.6">35-1020</text>
<text x="53.9" y="56.9">35-1034</text>
<text x="76.3" y="57.4">35-1272</text>
<text x="141.6" y="55.1">Electrode</text>
</g>
<g font-size="3.2" fill="#010202">
<text x="52.9" y="52.8">Shield Cap</text>
<text x="69.4" y="53.8">Shield Gas Distributor</text>
<text x="98.8" y="57.5">35-1060</text>
<text x="111" y="54.2">Plasma Gas Distributor</text>
<text x="120.7" y="57.8">35-1041</text>
<text x="141.8" y="58.3">35-1078</text>
</g>
<g font-size="3.2">
<text x="56.6" y="94.7">Cut Flow Pressures</text>
<text x="107.1" y="95.3">Torch</text>
<text x="139.6" y="95.3">Initial</text>
<text x="168.4" y="95.3">Kerf Width</text>
<text x="31.6" y="101.6">Thickness</text>
<text x="33.4" y="97.4">Material</text>
<text x="57.2" y="101.1">Plasma</text>
<text x="74.3" y="101.1">Shield</text>
<text x="89.7" y="101.6">Voltage</text>
<text x="92.8" y="97.4">Arc</text>
<text x="105.2" y="99.5">Working</text>
<text x="122.7" y="101.6">Speed</text>
<text x="123.2" y="97.4">Travel</text>
<text x="137.5" y="99.5">Piercing</text>
<text x="154.9" y="97.4">Pierce</text>
<text x="155.4" y="101.6">Delay</text>
<text x="170.5" y="99.5">@ Rec.</text>
<text x="60.1" y="105.3">(Air)</text>
<text x="76.2" y="105.3">(Air)</text>
<text x="106.6" y="103.8">Height</text>
<text x="138.8" y="103.8">Height</text>
<text x="171" y="103.8">Speed</text>
<text x="25.7" y="113">(ga)</text>
<text x="36.8" y="113">(in)</text>
<text x="46.6" y="113">inch</text>
<text x="59.3" y="113">(PSI)</text>
<text x="75.4" y="113">(PSI)</text>
<text x="91.5" y="113">Volts</text>
<text x="109" y="110.9">(in)</text>
<text x="123.5" y="113">(ipm)</text>
<text x="141.2" y="113">(in)</text>
<text x="156" y="113">(sec)</text>
<text x="173.4" y="113">(in)</text>
<text x="106.3" y="115.1">±0.005</text>
<text x="33.4" y="164.5">Material</text>
<text x="56.6" y="162.4">Cut Flow Pressures</text>
<text x="92.8" y="164.5">Arc</text>
<text x="105.2" y="166.6">Working</text>
<text x="107.1" y="162.4">Torch</text>
<text x="122.7" y="166.6">Speed</text>
<text x="123.2" y="162.4">Travel</text>
<text x="137.5" y="166.6">Piercing</text>
<text x="139.6" y="162.4">Initial</text>
<text x="154.9" y="164.5">Pierce</text>
<text x="168.4" y="162.4">Kerf Width</text>
<text x="170.5" y="166.6">@ Rec.</text>
<text x="31.6" y="168.7">Thickness</text>
<text x="57.2" y="168.2">Plasma</text>
<text x="60.1" y="172.4">(Air)</text>
<text x="74.3" y="168.2">Shield</text>
<text x="76.2" y="172.4">(Air)</text>
<text x="89.7" y="168.7">Voltage</text>
<text x="106.6" y="170.9">Height</text>
<text x="138.8" y="170.9">Height</text>
<text x="155.4" y="168.7">Delay</text>
<text x="171" y="170.9">Speed</text>
<text x="35.3" y="178.5">(mm)</text>
<text x="59.3" y="178.8">(Bar)</text>
<text x="75.4" y="178.8">(Bar)</text>
<text x="91.5" y="178.8">Volts</text>
<text x="107.4" y="176.7">(mm)</text>
<text x="120.3" y="178.8">(mm/min)</text>
<text x="139.6" y="178.8">(mm)</text>
<text x="156" y="178.8">(sec)</text>
<text x="171.8" y="178.8">(mm)</text>
<text x="108.2" y="180.9">±0.1</text>
</g>
<text font-size="2.1" fill="#010202" x="159.7" y="75.6">Art # A-04942</text>
</svg>
